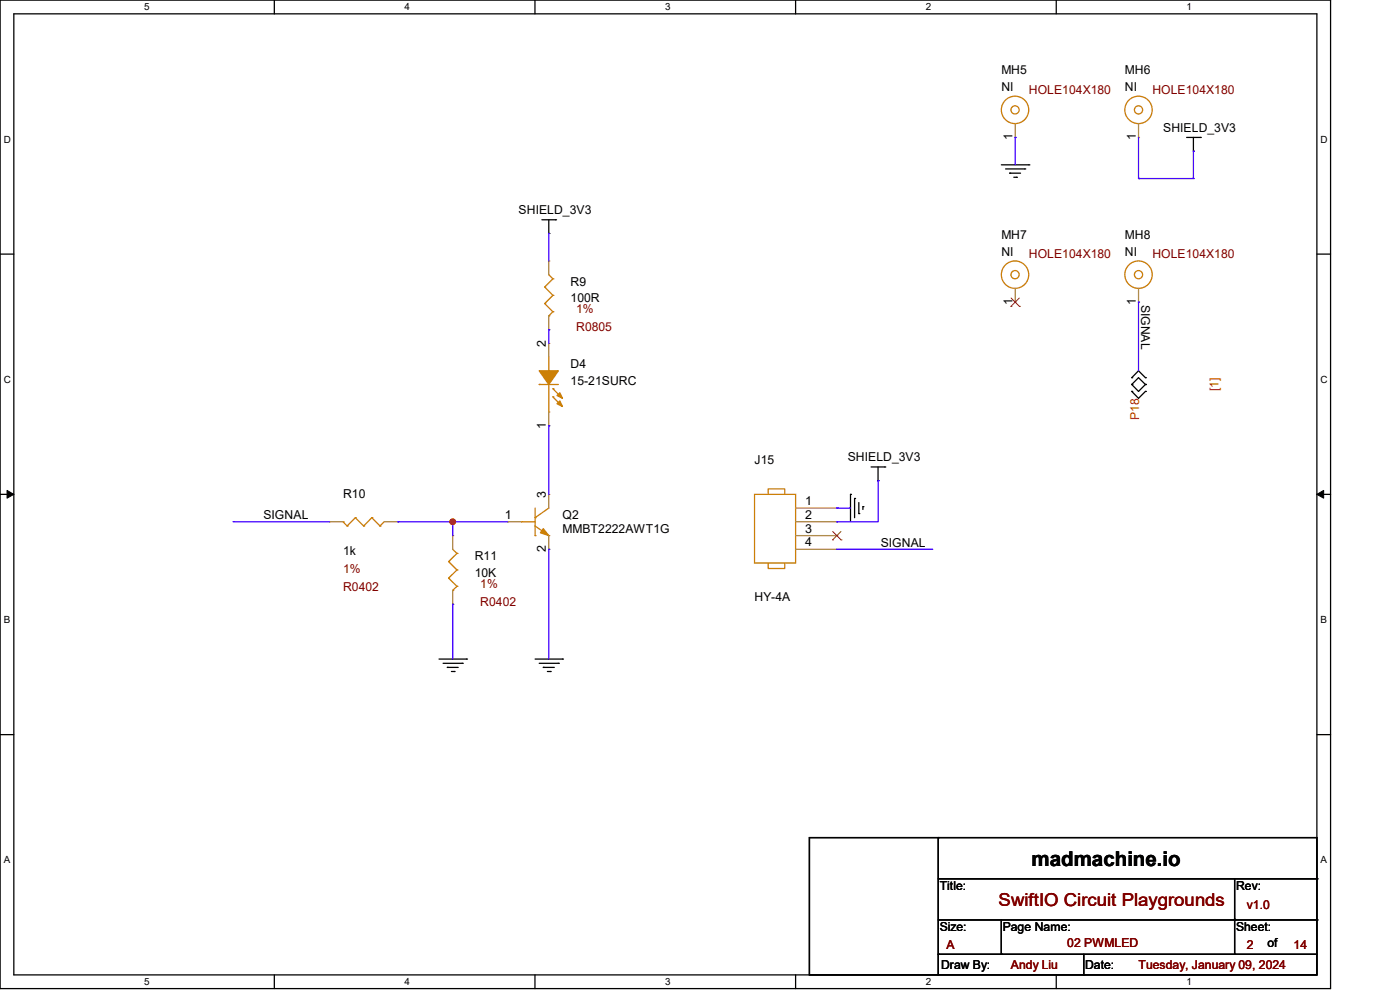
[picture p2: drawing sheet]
<svg xmlns="http://www.w3.org/2000/svg" width="420mm" height="297mm" viewBox="0 0 420 297" stroke-linecap="round" stroke-linejoin="round" font-family="sans-serif">
<path d="M0 0h399.2v296.3h-399.2zM4.1 4.1h391v288.1h-391z" fill="none" stroke="#000" stroke-width=".38"/>
<g fill="#fff">
<path d="M43.2 .5h1.6v3.2h-1.6z"/>
<path d="M43.2 292.6h1.6v3.3h-1.6z"/>
</g>
<path d="M82.3 0v4.1M82.3 292.2v4.1" fill="none" stroke="#000" stroke-width=".38"/>
<g fill="#fff">
<path d="M121.4 .5h1.6v3.2h-1.6z"/>
<path d="M121.4 292.6h1.6v3.3h-1.6z"/>
</g>
<path d="M160.5 0v4.1M160.5 292.2v4.1" fill="none" stroke="#000" stroke-width=".38"/>
<g fill="#fff">
<path d="M199.6 .5h1.6v3.2h-1.6z"/>
<path d="M199.6 292.6h1.6v3.3h-1.6z"/>
</g>
<path d="M238.7 0v4.1M238.7 292.2v4.1" fill="none" stroke="#000" stroke-width=".38"/>
<g fill="#fff">
<path d="M277.7 .5h1.7v3.2h-1.7z"/>
<path d="M277.7 292.6h1.7v3.3h-1.7z"/>
</g>
<path d="M316.9 0v4.1M316.9 292.2v4.1" fill="none" stroke="#000" stroke-width=".38"/>
<g fill="#fff">
<path d="M355.9 .5h1.6v3.2h-1.6z"/>
<path d="M355.9 292.6h1.6v3.3h-1.6z"/>
<path d="M1.1 40.1h2.1v3.3h-2.1z"/>
<path d="M396.1 40.1h2.1v3.3h-2.1z"/>
<path d="M1.1 112.1h2.1v3.3h-2.1z"/>
<path d="M396.1 112.1h2.1v3.3h-2.1z"/>
</g>
<path d="M0 76.2h4.1M395.1 76.2h4.1" fill="none" stroke="#000" stroke-width=".38"/>
<g fill="#fff">
<path d="M1.1 184.1h1.9v3.3h-1.9z"/>
<path d="M396.1 184.1h2v3.3h-2z"/>
</g>
<path d="M0 148.2h4.1M395.1 148.2h4.1" fill="none" stroke="#000" stroke-width=".38"/>
<path d="M2.1 147l2 1.2-2 1.1zM395.1 148.2l2-1.2v2.3z" fill="#000" stroke="#000" stroke-width=".3"/>
<g fill="#fff">
<path d="M1.1 256.2h1.9v3.2h-1.9z"/>
<path d="M396.1 256.2h2v3.2h-2z"/>
</g>
<g fill="none" stroke="#000" stroke-width=".38">
<path d="M300.4 49.4h8.3M301.7 50.6h5.7M302.9 51.9h3.3M304.1 53.1h.8M356 41.2h4.1M358 41.2v4.1M162.6 65.9h4.1M164.6 65.9v4.1M339.5 113.2l2-2.1 2.1 2.1M339.5 115.2l2-2 2.1 2-2.1 2.1zM339.5 117.3l2 2.1 2.1-2.1M261.3 140h4.1"/>
<path d="M263.4 140v4.1M255.1 148.2v8.2M256.4 149.4v5.8M257.6 150.6v3.3M258.9 151.8v.9M131.7 197.5h8.3M132.9 198.8h5.8M160.5 197.5h8.2M161.8 198.8h5.7M134.2 200h3.3M135.4 201.3h.8M163 200h3.3"/>
<path d="M164.2 201.3h.9M0 220.2h4.1M395.1 220.2h4.1M242.8 251h152.3v41.2h-152.3zM281.5 251v41.2M281.5 275.7h113.6M281.5 263.4h113.6M300.4 275.7v10.3M370.4 263.4v22.6M281.5 286h113.6M325.1 286v6.2"/>
</g>
<g fill="#000">
<circle cx="302.9" cy="51.9" r=".19"/>
<circle cx="304.9" cy="53.1" r=".19"/>
<circle cx="307.4" cy="50.6" r=".19"/>
<circle cx="308.7" cy="49.4" r=".19"/>
<circle cx="358" cy="45.3" r=".19"/>
<circle cx="360.1" cy="41.2" r=".19"/>
<circle cx="164.6" cy="70" r=".19"/>
<circle cx="166.7" cy="65.9" r=".19"/>
<circle cx="339.5" cy="113.2" r=".19"/>
<circle cx="339.5" cy="115.2" r=".19"/>
<circle cx="339.5" cy="117.3" r=".19"/>
<circle cx="343.6" cy="117.3" r=".19"/>
<circle cx="343.6" cy="115.2" r=".19"/>
<circle cx="343.6" cy="113.2" r=".19"/>
<circle cx="265.4" cy="140" r=".19"/>
<circle cx="255.1" cy="148.2" r=".19"/>
<circle cx="256.4" cy="149.4" r=".19"/>
<circle cx="257.6" cy="153.9" r=".19"/>
<circle cx="258.9" cy="151.8" r=".19"/>
<circle cx="263.4" cy="144.1" r=".19"/>
<circle cx="138.7" cy="198.8" r=".19"/>
<circle cx="140" cy="197.5" r=".19"/>
<circle cx="167.5" cy="198.8" r=".19"/>
<circle cx="168.7" cy="197.5" r=".19"/>
<circle cx="134.2" cy="200" r=".19"/>
<circle cx="136.2" cy="201.3" r=".19"/>
<circle cx="163" cy="200" r=".19"/>
<circle cx="165.1" cy="201.3" r=".19"/>
<circle cx="281.5" cy="251" r=".19"/>
<circle cx="370.4" cy="275.7" r=".19"/>
<circle cx="395.1" cy="275.7" r=".19"/>
<circle cx="395.1" cy="263.4" r=".19"/>
<circle cx="281.5" cy="286" r=".19"/>
<circle cx="300.4" cy="286" r=".19"/>
<circle cx="325.1" cy="292.2" r=".19"/>
<circle cx="370.4" cy="286" r=".19"/>
</g>
<path d="M135.8 164.6l1.3 1.3" fill="none" stroke="#cc8006" stroke-width=".38"/>
<circle cx="137.1" cy="165.9" r=".19" fill="#cc8006"/>
<path d="M137.1 165.9l-2.5 2.4" fill="none" stroke="#cc8006" stroke-width=".38"/>
<circle cx="134.6" cy="168.3" r=".19" fill="#cc8006"/>
<path d="M134.6 168.3l2.5 2.5" fill="none" stroke="#cc8006" stroke-width=".38"/>
<circle cx="137.1" cy="170.8" r=".19" fill="#cc8006"/>
<path d="M137.1 170.8l-2.5 2.5" fill="none" stroke="#cc8006" stroke-width=".38"/>
<circle cx="134.6" cy="173.3" r=".19" fill="#cc8006"/>
<path d="M134.6 173.3l2.5 2.4" fill="none" stroke="#cc8006" stroke-width=".38"/>
<circle cx="137.1" cy="175.7" r=".19" fill="#cc8006"/>
<path d="M137.1 175.7l-1.3 1.3" fill="none" stroke="#cc8006" stroke-width=".38"/>
<circle cx="135.8" cy="177" r=".19" fill="#cc8006"/>
<path d="M135.8 160.5v4.1" fill="none" stroke="#a84" stroke-width=".38"/>
<circle cx="135.8" cy="160.5" r=".19" fill="#a84"/>
<path d="M135.8 177v4.1" fill="none" stroke="#a84" stroke-width=".38"/>
<circle cx="135.8" cy="181.1" r=".19" fill="#a84"/>
<g fill="none" stroke="#cc8006" stroke-width=".38">
<circle cx="304.5" cy="32.9" r="4.1"/>
<circle cx="304.5" cy="32.9" r="1.23"/>
</g>
<path d="M304.5 37.1v4.1" fill="none" stroke="#a84" stroke-width=".38"/>
<circle cx="304.5" cy="41.2" r=".19" fill="#a84"/>
<path d="M164.6 152.3l-4.1 2.9" fill="none" stroke="#cc8006" stroke-width=".38"/>
<circle cx="160.5" cy="155.2" r=".19" fill="#cc8006"/>
<path d="M160.5 157.6l4.1 2.9" fill="none" stroke="#cc8006" stroke-width=".38"/>
<circle cx="164.6" cy="160.5" r=".19" fill="#cc8006"/>
<path d="M160.5 152.3v8.2" fill="none" stroke="#cc8006" stroke-width=".38"/>
<circle cx="160.5" cy="160.5" r=".19" fill="#cc8006"/>
<path d="M156.4 156.4h4.1" fill="none" stroke="#cc8006" stroke-width=".38"/>
<circle cx="156.4" cy="156.4" r=".19" fill="#cc8006"/>
<path d="M163 158.5l1.6 2-2.5-.8z" fill="#cc8006" stroke="#cc8006" stroke-width=".38"/>
<path d="M152.3 156.4h4.1" fill="none" stroke="#a84" stroke-width=".38"/>
<circle cx="152.3" cy="156.4" r=".19" fill="#a84"/>
<path d="M164.6 148.2v4.1" fill="none" stroke="#a84" stroke-width=".38"/>
<circle cx="164.6" cy="148.2" r=".19" fill="#a84"/>
<path d="M164.6 160.5v4.1" fill="none" stroke="#a84" stroke-width=".38"/>
<circle cx="164.6" cy="164.6" r=".19" fill="#a84"/>
<g fill="none" stroke="#cc8006" stroke-width=".38">
<circle cx="341.5" cy="32.9" r="4.1"/>
<circle cx="341.5" cy="32.9" r="1.23"/>
</g>
<path d="M341.5 37.1v4.1" fill="none" stroke="#a84" stroke-width=".38"/>
<circle cx="341.5" cy="41.2" r=".19" fill="#a84"/>
<g fill="none" stroke="#cc8006" stroke-width=".38">
<circle cx="304.5" cy="82.3" r="4.1"/>
<circle cx="304.5" cy="82.3" r="1.23"/>
</g>
<path d="M304.5 86.4v4.2" fill="none" stroke="#a84" stroke-width=".38"/>
<circle cx="304.5" cy="90.6" r=".19" fill="#a84"/>
<path d="M303.3 91.8h.1M303.3 89.3l2.5 2.5M305.8 89.3l-2.5 2.5M305.8 91.8h.1" fill="none" stroke="#804000" stroke-width=".3"/>
<path d="M164.6 82.3l1.3 1.3" fill="none" stroke="#cc8006" stroke-width=".38"/>
<circle cx="165.9" cy="83.6" r=".19" fill="#cc8006"/>
<path d="M165.9 83.6l-2.5 2.4" fill="none" stroke="#cc8006" stroke-width=".38"/>
<circle cx="163.4" cy="86" r=".19" fill="#cc8006"/>
<path d="M163.4 86l2.5 2.5" fill="none" stroke="#cc8006" stroke-width=".38"/>
<circle cx="165.9" cy="88.5" r=".19" fill="#cc8006"/>
<path d="M165.9 88.5l-2.5 2.5" fill="none" stroke="#cc8006" stroke-width=".38"/>
<circle cx="163.4" cy="91" r=".19" fill="#cc8006"/>
<path d="M163.4 91l2.5 2.4" fill="none" stroke="#cc8006" stroke-width=".38"/>
<circle cx="165.9" cy="93.4" r=".19" fill="#cc8006"/>
<path d="M165.9 93.4l-1.3 1.3" fill="none" stroke="#cc8006" stroke-width=".38"/>
<circle cx="164.6" cy="94.7" r=".19" fill="#cc8006"/>
<path d="M164.6 78.2v4.1" fill="none" stroke="#a84" stroke-width=".38"/>
<circle cx="164.6" cy="78.2" r=".19" fill="#a84"/>
<path d="M164.6 94.7v4.1" fill="none" stroke="#a84" stroke-width=".38"/>
<circle cx="164.6" cy="98.8" r=".19" fill="#a84"/>
<g fill="none" stroke="#cc8006" stroke-width=".38">
<circle cx="341.5" cy="82.3" r="4.1"/>
<circle cx="341.5" cy="82.3" r="1.23"/>
</g>
<path d="M341.5 86.4v4.2" fill="none" stroke="#a84" stroke-width=".38"/>
<circle cx="341.5" cy="90.6" r=".19" fill="#a84"/>
<path d="M115.2 156.4l-1.2 1.2" fill="none" stroke="#cc8006" stroke-width=".38"/>
<circle cx="114" cy="157.6" r=".19" fill="#cc8006"/>
<path d="M111.5 155.2l2.5 2.4" fill="none" stroke="#cc8006" stroke-width=".38"/>
<circle cx="111.5" cy="155.2" r=".19" fill="#cc8006"/>
<path d="M111.5 155.2l-2.4 2.4" fill="none" stroke="#cc8006" stroke-width=".38"/>
<circle cx="109.1" cy="157.6" r=".19" fill="#cc8006"/>
<path d="M106.6 155.2l2.5 2.4" fill="none" stroke="#cc8006" stroke-width=".38"/>
<circle cx="106.6" cy="155.2" r=".19" fill="#cc8006"/>
<path d="M106.6 155.2l-2.5 2.4" fill="none" stroke="#cc8006" stroke-width=".38"/>
<circle cx="104.1" cy="157.6" r=".19" fill="#cc8006"/>
<path d="M102.9 156.4l1.2 1.2" fill="none" stroke="#cc8006" stroke-width=".38"/>
<circle cx="102.9" cy="156.4" r=".19" fill="#cc8006"/>
<path d="M115.2 156.4h4.2" fill="none" stroke="#a84" stroke-width=".38"/>
<circle cx="119.4" cy="156.4" r=".19" fill="#a84"/>
<path d="M98.8 156.4h4.1" fill="none" stroke="#a84" stroke-width=".38"/>
<circle cx="98.8" cy="156.4" r=".19" fill="#a84"/>
<path d="M161.8 115.2h5.7" fill="none" stroke="#cc8006" stroke-width=".38"/>
<circle cx="161.8" cy="115.2" r=".19" fill="#cc8006"/>
<path d="M164.6 107v4.1" fill="none" stroke="#cc8006" stroke-width=".38"/>
<circle cx="164.6" cy="111.1" r=".19" fill="#cc8006"/>
<path d="M164.6 115.2v8.3" fill="none" stroke="#cc8006" stroke-width=".38"/>
<circle cx="164.6" cy="123.5" r=".19" fill="#cc8006"/>
<path d="M165.9 116.5l2.4 2.5" fill="none" stroke="#cc8006" stroke-width=".38"/>
<circle cx="165.9" cy="116.5" r=".19" fill="#cc8006"/>
<path d="M165.9 119l2.4 2.4" fill="none" stroke="#cc8006" stroke-width=".38"/>
<circle cx="165.9" cy="119" r=".19" fill="#cc8006"/>
<g fill="#cc8006" stroke="#cc8006" stroke-width=".38">
<path d="M161.8 111.1h5.7l-2.9 4.1z" fill-rule="evenodd"/>
<path d="M167.1 121l.8-.8 .8 1.6z" fill-rule="evenodd"/>
<path d="M167.1 118.5l.8-.8 .8 1.7z" fill-rule="evenodd"/>
</g>
<path d="M164.6 102.9v4.1" fill="none" stroke="#a84" stroke-width=".38"/>
<circle cx="164.6" cy="102.9" r=".19" fill="#a84"/>
<path d="M164.6 123.5v4.1" fill="none" stroke="#a84" stroke-width=".38"/>
<circle cx="164.6" cy="127.6" r=".19" fill="#a84"/>
<path d="M226.4 148.2h12.3v20.5h-12.3zM230.5 148.2v-1.7h4.9v1.7M230.5 168.7v1.7h4.9v-1.7" fill="none" stroke="#cc8006" stroke-width=".38"/>
<path d="M238.7 152.3h12.3" fill="none" stroke="#a84" stroke-width=".38"/>
<circle cx="251" cy="152.3" r=".19" fill="#a84"/>
<path d="M238.7 156.4h12.3" fill="none" stroke="#a84" stroke-width=".38"/>
<circle cx="251" cy="156.4" r=".19" fill="#a84"/>
<path d="M238.7 160.5h12.3" fill="none" stroke="#a84" stroke-width=".38"/>
<circle cx="251" cy="160.5" r=".19" fill="#a84"/>
<path d="M249.8 159.3l2.5 2.5M252.3 159.3l-2.5 2.5M249.8 161.8h.1M252.3 161.8h.1" fill="none" stroke="#804000" stroke-width=".3"/>
<path d="M238.7 164.6h12.3" fill="none" stroke="#a84" stroke-width=".38"/>
<circle cx="251" cy="164.6" r=".19" fill="#a84"/>
<path d="M164.6 127.6v20.6" fill="none" stroke="#4200ff" stroke-width=".38"/>
<circle cx="164.6" cy="127.6" r=".19" fill="#4200ff"/>
<path d="M70 156.4h28.8" fill="none" stroke="#4200ff" stroke-width=".38"/>
<circle cx="70" cy="156.4" r=".19" fill="#4200ff"/>
<path d="M119.4 156.4h16.4" fill="none" stroke="#4200ff" stroke-width=".38"/>
<circle cx="119.4" cy="156.4" r=".19" fill="#4200ff"/>
<path d="M135.8 156.4v4.1" fill="none" stroke="#4200ff" stroke-width=".38"/>
<circle cx="135.8" cy="156.4" r=".19" fill="#4200ff"/>
<path d="M135.8 156.4h16.5" fill="none" stroke="#4200ff" stroke-width=".38"/>
<circle cx="135.8" cy="156.4" r=".19" fill="#4200ff"/>
<circle cx="135.8" cy="156.4" r=".8" fill="#f00" stroke="#f00" stroke-width=".38"/>
<path d="M164.6 164.6v32.9" fill="none" stroke="#4200ff" stroke-width=".38"/>
<circle cx="164.6" cy="164.6" r=".19" fill="#4200ff"/>
<path d="M135.8 181.1v16.4" fill="none" stroke="#4200ff" stroke-width=".38"/>
<circle cx="135.8" cy="181.1" r=".19" fill="#4200ff"/>
<path d="M164.6 98.8v4.1" fill="none" stroke="#4200ff" stroke-width=".38"/>
<circle cx="164.6" cy="98.8" r=".19" fill="#4200ff"/>
<path d="M164.6 70v8.2" fill="none" stroke="#4200ff" stroke-width=".38"/>
<circle cx="164.6" cy="70" r=".19" fill="#4200ff"/>
<path d="M341.5 90.6v20.5" fill="none" stroke="#4200ff" stroke-width=".38"/>
<circle cx="341.5" cy="90.6" r=".19" fill="#4200ff"/>
<path d="M263.4 144.1v12.3" fill="none" stroke="#4200ff" stroke-width=".38"/>
<circle cx="263.4" cy="144.1" r=".19" fill="#4200ff"/>
<path d="M251 152.3h4.1" fill="none" stroke="#4200ff" stroke-width=".38"/>
<circle cx="251" cy="152.3" r=".19" fill="#4200ff"/>
<path d="M251 156.4h12.4" fill="none" stroke="#4200ff" stroke-width=".38"/>
<circle cx="251" cy="156.4" r=".19" fill="#4200ff"/>
<path d="M251 164.6h28.8" fill="none" stroke="#4200ff" stroke-width=".38"/>
<circle cx="251" cy="164.6" r=".19" fill="#4200ff"/>
<path d="M304.5 41.2v8.2" fill="none" stroke="#4200ff" stroke-width=".38"/>
<circle cx="304.5" cy="41.2" r=".19" fill="#4200ff"/>
<path d="M341.5 41.2v12.3" fill="none" stroke="#4200ff" stroke-width=".38"/>
<circle cx="341.5" cy="53.5" r=".19" fill="#4200ff"/>
<path d="M341.5 53.5h16.5" fill="none" stroke="#4200ff" stroke-width=".38"/>
<circle cx="358" cy="53.5" r=".19" fill="#4200ff"/>
<path d="M358 45.3v8.2" fill="none" stroke="#4200ff" stroke-width=".38"/>
<circle cx="358" cy="45.3" r=".19" fill="#4200ff"/>
<circle cx="135.8" cy="156.4" r=".8" fill="#f00" stroke="#f00" stroke-width=".38"/>
<text font-size="6.1" x="309.5" y="259.6">madmachine.io</text>
<text font-size="5.3" fill="#800000" x="299.6" y="271.4">SwiftIO Circuit Playgrounds</text>
<g font-size="3.7">
<text x="300.4" y="22.3">MH5</text>
<text x="337.4" y="22.3">MH6</text>
<text x="300.4" y="27.2">NI</text>
<text x="337.4" y="27.2">NI</text>
<text x="349" y="39.5">SHIELD_3V3</text>
<text x="303.7" y="42" transform="rotate(-90 303.7 42)">1</text>
<text x="340.7" y="42" transform="rotate(-90 340.7 42)">1</text>
<text x="155.6" y="64.2">SHIELD_3V3</text>
<text x="300.4" y="71.6">MH7</text>
<text x="337.4" y="71.6">MH8</text>
<text x="300.4" y="76.6">NI</text>
<text x="337.4" y="76.6">NI</text>
<text x="171.2" y="85.6">R9</text>
<text x="171.2" y="90.6">100R</text>
<text x="303.7" y="91.4" transform="rotate(-90 303.7 91.4)">1</text>
<text x="340.7" y="91.4" transform="rotate(-90 340.7 91.4)">1</text>
<text x="342.3" y="91.4" transform="rotate(90 342.3 91.4)">SIGNAL</text>
<text x="163.8" y="104.1" transform="rotate(-90 163.8 104.1)">2</text>
<text x="171.2" y="110.3">D4</text>
<text x="171.2" y="115.3">15-21SURC</text>
<text x="163.8" y="128.4" transform="rotate(-90 163.8 128.4)">1</text>
<text x="226.4" y="139.1">J15</text>
<text x="254.3" y="138.3">SHIELD_3V3</text>
<text x="102.9" y="149.4">R10</text>
<text x="163.8" y="149.4" transform="rotate(-90 163.8 149.4)">3</text>
<text x="79" y="155.6">SIGNAL</text>
<text x="151.4" y="155.5">1</text>
<text x="168.7" y="155.6">Q2</text>
<text x="241.6" y="151.4">1</text>
<text x="241.6" y="155.5">2</text>
<text x="168.7" y="159.7">MMBT2222AWT1G</text>
<text x="241.6" y="159.7">3</text>
<text x="102.9" y="166.3">1k</text>
<text x="142.4" y="167.9">R11</text>
<text x="163.8" y="165.5" transform="rotate(-90 163.8 165.5)">2</text>
<text x="241.6" y="163.8">4</text>
<text x="264.2" y="163.8">SIGNAL</text>
<text x="142.4" y="172.8">10K</text>
<text x="226.4" y="180.3">HY-4A</text>
<text x="281.9" y="266.7">Title:</text>
<text x="370.8" y="266.7">Rev:</text>
<text x="281.9" y="279">Size:</text>
<text x="300.8" y="279">Page Name:</text>
<text x="370.8" y="279">Sheet:</text>
<text x="380.2" y="284">of</text>
<text x="282.3" y="290.5">Draw By:</text>
<text x="325.5" y="290.5">Date:</text>
</g>
<g font-size="3.7" fill="#800000">
<text x="308.6" y="28">HOLE104X180</text>
<text x="345.7" y="28">HOLE104X180</text>
<text x="308.6" y="77.4">HOLE104X180</text>
<text x="345.7" y="77.4">HOLE104X180</text>
<text x="172.8" y="93.9">1%</text>
<text x="172.8" y="99.2">R0805</text>
<text x="102.9" y="171.6">1%</text>
<text x="102.9" y="177">R0402</text>
<text x="144.1" y="176.1">1%</text>
<text x="144.1" y="181.5">R0402</text>
<text x="374.1" y="272.5">v1.0</text>
<text x="284" y="284.4">A</text>
<text x="320.2" y="284">02 PWMLED</text>
<text x="374.1" y="284.4">2</text>
<text x="388.1" y="284.4">14</text>
<text x="303.3" y="290.5">Andy Liu</text>
<text x="341.5" y="290.5">Tuesday, January 09, 2024</text>
</g>
<g font-size="3.7" fill="#f00">
<text x="365.5" y="117.3" transform="rotate(-90 365.5 117.3)">[1]</text>
<text x="341.7" y="125.9" transform="rotate(-90 341.7 125.9)">P18</text>
</g>
<g font-size="3">
<text x="43.2" y="3.1">5</text>
<text x="121.4" y="3.1">4</text>
<text x="199.6" y="3.1">3</text>
<text x="277.7" y="3.1">2</text>
<text x="355.9" y="3.1">1</text>
<text x="1.1" y="42.8">D</text>
<text x="396.1" y="42.8">D</text>
<text x="1.1" y="114.8">C</text>
<text x="396.1" y="114.8">C</text>
<text x="1.1" y="186.8">B</text>
<text x="396.1" y="186.8">B</text>
<text x="1.1" y="258.8">A</text>
<text x="396.1" y="258.8">A</text>
<text x="43.2" y="295.2">5</text>
<text x="121.4" y="295.2">4</text>
<text x="199.6" y="295.2">3</text>
<text x="277.7" y="295.2">2</text>
<text x="355.9" y="295.2">1</text>
</g>
</svg>
